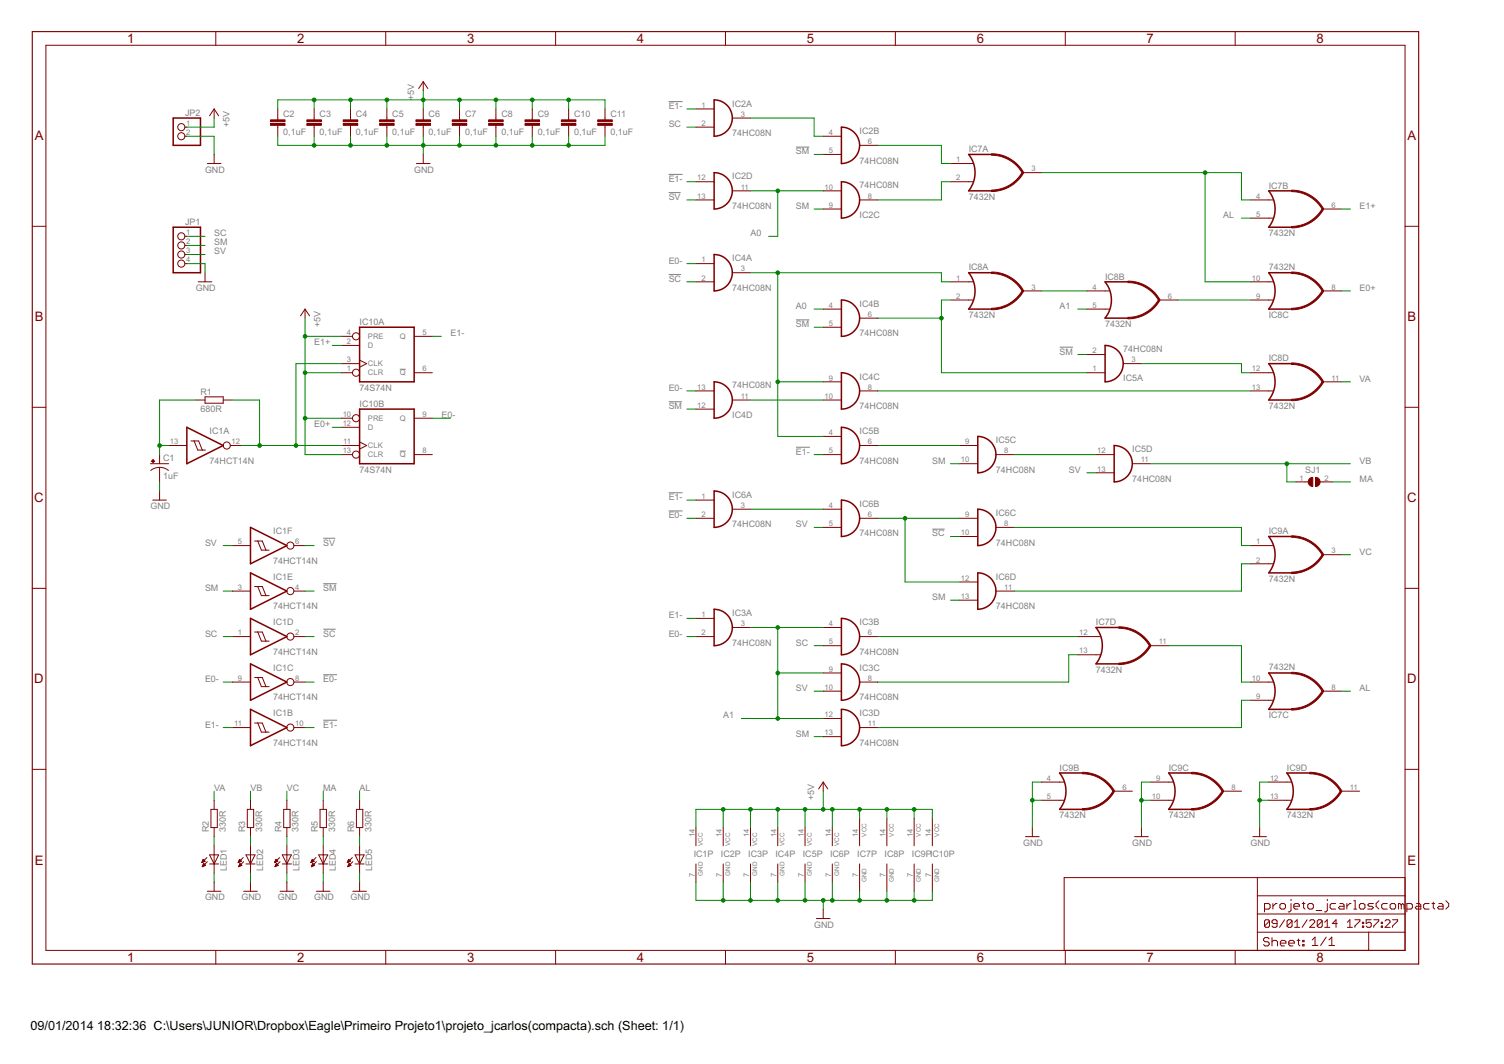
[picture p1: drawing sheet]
<svg xmlns="http://www.w3.org/2000/svg" width="420mm" height="297mm" viewBox="0 0 420 297" stroke-linecap="round" stroke-linejoin="round" font-family="sans-serif">
<g fill="none" stroke="#808080" stroke-width=".28">
<path d="M186.8 28.4h3.9M186.8 48.7h3.9M186.8 53.8h3.3M222.4 41.1h3.7M186.8 76.6h3.5M222.4 89.3h3.7M296 96.9h3.8M111.7 103.1h1.6M186.8 112.2h3.7M111.7 125.9h1.6M186.8 137.6h3.9M222.4 124.9h3.9"/>
<path d="M90.3 150.3h3.3M186.8 142.6h3.9M260.5 147.7h3.4M90.3 175.7h3.5M90.3 163h3.7M90.3 188.4h3.9M90.3 201.1h3.9"/>
</g>
<g fill="none" stroke="#800000" stroke-width=".42">
<path d="M48.4 33h7.6v7.6h-7.6zM199.5 27.9a5.1 5.1 0 0 1 5.1 5.1 5.1 5.1 0 0 1-5.1 5zM235.1 35.5a5.1 5.1 0 0 1 5 5.1 5.1 5.1 0 0 1-5 5.1zM199.5 48.2a5.1 5.1 0 0 1 5.1 5.1 5.1 5.1 0 0 1-5.1 5.1zM235.1 50.7a5.1 5.1 0 0 1 5 5.1 5.1 5.1 0 0 1-5 5.1zM277 43.1h-6.4a8.1 8.1 0 0 1 0 10.2h6.4M360.8 53.3h-6.4a8.1 8.1 0 0 1 0 10.1h6.4M48.4 63.4h7.6v12.7h-7.6zM199.5 71.1a5.1 5.1 0 0 1 5.1 5 5.1 5.1 0 0 1-5.1 5.1zM277 76.1h-6.4a8.1 8.1 0 0 1 0 10.2h6.4M315.1 78.7h-6.4a8.1 8.1 0 0 1 0 10.1h6.4M360.8 76.1h-6.4a8.1 8.1 0 0 1 0 10.2h6.4"/>
<path d="M100.5 91.4h15.2v15.2h-15.2zM235.1 83.8a5.1 5.1 0 0 1 5 5 5.1 5.1 0 0 1-5 5.1zM308.7 96.4a5.1 5.1 0 0 1 5.1 5.1 5.1 5.1 0 0 1-5.1 5.1zM52.2 119.3l10.2 5.1-10.2 5.1zM100.5 114.2h15.2v15.3h-15.2zM199.5 106.6a5.1 5.1 0 0 1 5.1 5.1 5.1 5.1 0 0 1-5.1 5.1zM235.1 104.1a5.1 5.1 0 0 1 5 5 5.1 5.1 0 0 1-5 5.1zM235.1 119.3a5.1 5.1 0 0 1 5 5.1 5.1 5.1 0 0 1-5 5.1zM360.8 101.5h-6.4a8.1 8.1 0 0 1 0 10.2h6.4M199.5 137.1a5.1 5.1 0 0 1 5.1 5.1 5.1 5.1 0 0 1-5.1 5zM235.1 139.6a5.1 5.1 0 0 1 5 5.1 5.1 5.1 0 0 1-5 5.1zM273.2 121.8a5.1 5.1 0 0 1 5 5.1 5.1 5.1 0 0 1-5 5.1z"/>
<path d="M311.3 124.4a5.1 5.1 0 0 1 5 5.1 5.1 5.1 0 0 1-5 5zM70 147.2l10.1 5.1-10.1 5.1zM70 159.9l10.1 5.1-10.1 5.1zM273.2 142.2a5.1 5.1 0 0 1 5 5 5.1 5.1 0 0 1-5 5.1zM273.2 159.9a5.1 5.1 0 0 1 5 5.1 5.1 5.1 0 0 1-5 5.1zM360.8 149.8h-6.4a8.1 8.1 0 0 1 0 10.1h6.4M70 172.6l10.1 5.1-10.1 5.1zM199.5 170.1a5.1 5.1 0 0 1 5.1 5.1 5.1 5.1 0 0 1-5.1 5.1zM235.1 172.6a5.1 5.1 0 0 1 5 5.1 5.1 5.1 0 0 1-5 5.1zM312.5 175.2h-6.3a8.1 8.1 0 0 1 0 10.1h6.3M70 185.3l10.1 5.1-10.1 5.1zM70 198l10.1 5.1-10.1 5.1z"/>
<path d="M235.1 185.3a5.1 5.1 0 0 1 5 5.1 5.1 5.1 0 0 1-5 5.1zM235.1 198a5.1 5.1 0 0 1 5 5.1 5.1 5.1 0 0 1-5 5.1zM360.8 187.9h-6.4a8.1 8.1 0 0 1 0 10.1h6.4M302.4 215.8h-6.4a8.1 8.1 0 0 1 0 10.2h6.4M332.8 215.8h-6.3a8.1 8.1 0 0 1 0 10.2h6.3M365.8 215.8h-6.3a8.1 8.1 0 0 1 0 10.2h6.3"/>
</g>
<g fill="none" stroke="#800000" stroke-width=".28">
<path d="M12.8 12.6h379.7v252.7h-379.7zM60.3 8.8v3.8M107.8 8.8v3.8M155.2 8.8v3.8M202.7 8.8v3.8M250.1 8.8v3.8M297.6 8.8v3.8M345.1 8.8v3.8M51.6 35.5h.6M51.6 38h.6M59.8 30.4l-1.3 1.9M59.8 30.4l1.3 1.9"/>
<path d="M59.8 30.4v2.6M77.6 30.4v3.1M77.6 35v3M87.8 30.4v3.1M87.8 35v3M97.9 30.4v3.1M97.9 35v3M108.1 30.4v3.1M108.1 35v3M118.2 22.8v2.5M118.2 30.4v3.1M118.2 35v3"/>
<path d="M118.2 22.8l1.3 1.9M118.2 22.8l-1.2 1.9M128.4 30.4v3.1M128.4 35v3M138.5 30.4v3.1M138.5 35v3M148.7 30.4v3.1M148.7 35v3M158.9 30.4v3.1M158.9 35v3M169 30.4v3.1M169 35v3"/>
<path d="M194.4 30.4h5.1M194.4 35.5h5.1M204.6 33h5.1M230 38h5.1M57.9 45.7h3.8M59.8 43.1v2.6M116.3 45.7h3.8M118.2 43.1v2.6M194.4 55.8h5.1M194.4 50.7h5.1M204.6 53.3h5.1M230 43.1h5.1"/>
<path d="M230 58.4h5.1M230 53.3h5.1M240.1 40.6h5.1M240.1 55.8h5.1M265.5 50.7h6.4M265.5 45.7h6.4M285.9 48.2h5M349.4 55.8h6.3M369.7 58.4h5M9 63.2h3.8M51.6 73.6h.6M51.6 66h.6"/>
<path d="M51.6 68.5h.6M51.6 71.1h.6M55.4 78.7h3.8M57.3 76.1v2.6M194.4 73.6h5.1M194.4 78.7h5.1M204.6 76.1h5.1M265.5 78.7h6.4M349.4 78.7h6.3M349.4 60.9h6.3M392.5 63.2h3.8M85.2 86.3l-1.3 1.9"/>
<path d="M85.2 86.3l1.3 1.9M85.2 86.3v2.5M95.4 96.4h5.1M95.4 93.9h3.1M115.7 93.9h5.1M230 86.3h5.1M230 91.4h5.1M240.1 88.8h5.1M265.5 83.8h6.4M285.9 81.2h5M303.6 86.3h6.4M303.6 99h5.1"/>
<path d="M303.6 81.2h6.4M324 83.8h5M349.4 83.8h6.3M369.7 81.2h5M9 113.7h3.8M54.7 111.7h2.6M57.3 110.8h5.1v1.8h-5.1zM62.4 111.7h2.5M95.4 104.1h3.1M95.4 101.5h5.1M95.4 119.3h5.1M95.4 116.8h3.1"/>
<path d="M100.5 100.5l1.9 1-1.9 1M115.7 104.1h5.1M115.7 116.8h5.1M194.4 109.1h5.1M194.4 114.2h5.1M204.6 111.7h5.1M230 106.6h5.1M230 111.7h5.1M240.1 109.1h5.1M303.6 104.1h5.1M313.8 101.5h5.1M349.4 109.1h6.3"/>
<path d="M349.4 104.1h6.3M369.7 106.6h5M392.5 113.7h3.8M42 129.5h5.1M42.7 139.6h3.8M44.6 130.5l1.5 .3 1 .5M44.6 130.5l-1.1 .1-1.4 .7M44.6 126.9v2.6M44.6 130.5v4M44.6 137.1v2.5M47.1 124.4h5.1M53.3 123.1h2.2l1 2.5"/>
<path d="M54.2 123.1l1 2.5h2.2M64.3 124.4h3.1M95.4 124.4h5.1M95.4 126.9h3.1M100.5 123.4l1.9 1-1.9 1M115.7 126.9h5.1M194.4 139.6h5.1M230 121.8h5.1M230 126.9h5.1M240.1 124.4h5.1M268.1 124.4h5.1M268.1 129.5h5.1"/>
<path d="M278.2 126.9h5.1M306.2 126.9h5.1M306.2 132h5.1M316.3 129.5h5.1M362 134.5h3.5M368.8 134.5h3.4M64.9 152.3h5.1M71.1 151h2.2l1 2.6M72 151l1 2.6h2.2M82.1 152.3h3.1M194.4 144.7h5.1M204.6 142.2h5.1"/>
<path d="M230 142.2h5.1M230 147.2h5.1M240.1 144.7h5.1M268.1 144.7h5.1M268.1 149.8h5.1M278.2 147.2h5.1M349.4 152.3h6.3M349.4 157.4h6.3M369.7 154.9h5M9 164.3h3.8M64.9 177.7h5.1M64.9 165h5.1"/>
<path d="M71.1 176.4h2.2l1 2.6M71.1 163.7h2.2l1 2.6M72 176.4l1 2.6h2.2M72 163.7l1 2.6h2.2M82.1 177.7h3.1M82.1 165h3.1M194.4 177.7h5.1M194.4 172.6h5.1M204.6 175.2h5.1M230 175.2h5.1M240.1 177.7h5.1M268.1 162.5h5.1"/>
<path d="M268.1 167.6h5.1M278.2 165h5.1M301.1 177.7h6.3M392.5 164.3h3.8M64.9 190.4h5.1M71.1 189.1h2.2l1 2.6M72 189.1l1 2.6h2.2M82.1 190.4h3.1M230 180.3h5.1M230 187.9h5.1M230 193h5.1M240.1 190.4h5.1"/>
<path d="M301.1 182.8h6.3M321.4 180.3h5.1M349.4 190.4h6.3M349.4 195.5h6.3M369.7 193h5M9 214.8h3.8M64.9 203.1h5.1M71.1 201.8h2.2l1 2.6M72 201.8l1 2.6h2.2M82.1 203.1h3.1M230 200.6h5.1M230 205.7h5.1"/>
<path d="M230 218.3l1.2 1.9M230 218.3l-1.3 1.9M230 218.3v2.6M240.1 203.1h5.1M290.9 218.3h6.4M321.4 218.3h6.4M354.4 218.3h6.4M392.5 214.8h3.8M56.8 239.9l.5 .5-.9 .4zM56.8 239.9h.1M57.8 239.4l-1.4 1.4M58.5 238.7h2.6l-1.3 2.5z"/>
<path d="M58.9 226h1.8v5h-1.8zM59.8 223.4v2.6M59.8 231v2.6M59.8 236.1v7.6M66.9 239.9h.1M66.9 239.9l.5 .5-.9 .4zM67.9 239.4l-1.4 1.4M68.7 238.7h2.5l-1.2 2.5zM69.1 226h1.8v5h-1.8zM70 223.4v2.6M70 231v2.6M70 236.1v7.6"/>
<path d="M77.1 239.9h.1M77.1 239.9l.5 .5-.9 .4zM78.1 239.4l-1.4 1.4M78.9 238.7h2.5l-1.3 2.5zM79.2 226h1.8v5h-1.8zM80.1 223.4v2.6M80.1 231v2.6M80.1 236.1v7.6M87.2 239.9h.1M87.2 239.9l.6 .5-.9 .4zM88.3 239.4l-1.4 1.4M89 238.7h2.6l-1.3 2.5z"/>
<path d="M89.4 226h1.8v5h-1.8zM90.3 223.4v2.6M90.3 231v2.6M90.3 236.1v7.6M97.4 239.9h.1M97.4 239.9l.5 .5-.9 .4zM98.4 239.4l-1.4 1.4M99.2 238.7h2.5l-1.2 2.5zM99.6 226h1.7v5h-1.7zM100.5 223.4v2.6M100.5 231v2.6M100.5 236.1v7.6"/>
<path d="M194.4 231v5.1M202 231v5.1M209.7 231v5.1M217.3 231v5.1M224.9 231v5.1M232.5 231v5.1M240.1 228.5v7.6M247.8 228.5v7.6M255.4 228.5v7.6M260.5 228.5v7.6M286.5 233.6h3.8M288.4 231v2.6"/>
<path d="M290.9 223.4h6.4M311.3 220.9h5M317 233.6h3.8M318.9 231v2.6M321.4 223.4h6.4M341.7 220.9h5.1M350 233.6h3.8M351.9 231v2.6M354.4 223.4h6.4M374.7 220.9h5.1M56.4 240.8h.1M56.5 240.7h.2"/>
<path d="M56.5 240.5h.5M56.6 240.4h.7M56.6 241.9h.1M56.6 240.3h.5M56.6 241.7h.4M56.7 240.2h.3M56.7 241.6h.6M56.7 240.1h.2M56.7 241.5h.6M56.7 241.4h.5M56.8 241.3h.3M56.9 241.2h.1"/>
<path d="M56.9 241.1l.5 .5-.9 .4zM57.9 240.6l-1.4 1.4M57.9 248.8h3.8M58.5 241.2h2.6M59.8 246.3v2.5M66.6 240.8h.1M66.6 240.7h.3M66.7 240.5h.5M66.7 240.4h.7M66.7 241.9h.2M66.8 240.3h.5M66.8 241.7h.4"/>
<path d="M66.8 240.2h.4M66.8 241.6h.7M66.9 240.1h.2M66.9 241.5h.6M66.9 241.4h.5M67 241.3h.2M67 241.2h.1M67.1 241.1l.5 .5-.9 .4zM68.1 240.6l-1.4 1.4M68.1 248.8h3.8M68.7 241.2h2.5M70 246.3v2.5"/>
<path d="M76.7 240.8h.1M76.8 240.7h.3M76.8 240.5h.5M76.9 240.4h.7M76.9 241.9h.1M76.9 240.3h.5M76.9 241.7h.4M77 240.2h.3M77 241.6h.6M77 240.1h.2M77 241.5h.6M77.1 241.4h.4"/>
<path d="M77.1 241.3h.3M77.2 241.2h.1M77.2 241.1l.5 .5-.9 .4zM78.2 240.6l-1.4 1.4M78.2 248.8h3.8M78.9 241.2h2.5M80.1 246.3v2.5M86.9 240.8h.1M86.9 240.7h.3M87 240.5h.5M87 240.4h.7M87 241.9h.2"/>
<path d="M87.1 240.3h.5M87.1 241.7h.4M87.1 241.6h.7M87.1 240.2h.4M87.2 240.1h.2M87.2 241.5h.6M87.2 241.4h.5M87.3 241.3h.3M87.3 241.2h.1M87.4 241.1l.5 .5-.9 .4zM88.4 240.6l-1.4 1.4M88.4 248.8h3.8"/>
<path d="M89 241.2h2.6M90.3 246.3v2.5M97 240.8h.1M97.1 240.7h.3M97.1 240.5h.6M97.2 240.4h.7M97.2 241.9h.2M97.2 240.3h.6M97.2 241.7h.4M97.3 241.6h.6M97.3 240.2h.3M97.3 240.1h.2"/>
<path d="M97.3 241.5h.7M97.4 241.4h.4M97.5 241.3h.2M97.5 241.2h.1M97.5 241.1l.5 .5-.8 .4zM98.6 240.6l-1.4 1.4M98.6 248.8h3.8M99.2 241.2h2.5M100.5 246.3v2.5M194.4 241.2v5.1M202 241.2v5.1M209.7 241.2v5.1"/>
<path d="M217.3 241.2v5.1M224.9 241.2v5.1M228.1 256.4h3.8M230 253.9v2.5M232.5 241.2v5.1M240.1 241.2v7.6M247.8 241.2v7.6M255.4 241.2v7.6M260.5 241.2v7.6M351.3 245v20.3M351.3 255.2h41.2M351.3 250.1h41.2"/>
<path d="M353.3 253.8h1.1l.4-.4v-.8l-.4-.4h-1.1v2.4M354.6 257.1l-.3-.3h-.7l-.3 .3v1.4M354.6 257.1v1.4l-.3 .4h-.7l-.3-.4M354.6 257.1l-1.3 1.4M355.6 252.2v1.6M356.8 252.2h-.4l-.8 .8M356.8 257.8h-1.1l-.4-.3v-.4l.4-.3h.7l.4 .3v1.4l-.4 .4h-.7l-.4-.4M357.9 252.2h.8l.4 .4v.8l-.4 .4h-.8l-.4-.4v-.8zM358.9 256.8l-1.4 2.1M360.7 252.2v2l-.4 .4h-.4M360.7 251.1v.4M361 257.1l-.4-.3h-.7l-.3 .3v1.4"/>
<path d="M361 257.1v1.4l-.4 .4h-.7l-.3-.4M361 257.1l-1.4 1.4M361.4 253h1.6v-.4l-.4-.4h-.8l-.4 .4v.8l.4 .4h.8M361.7 258.9h1.4M361.7 257.5l.7-.7v2.1M363.8 252.2h.8M364.2 251.8v1.6l.4 .4M365.2 256.8l-1.4 2.1M365.3 252.6l.4-.4h.8l.4 .4v.8l-.4 .4h-.8l-.4-.4zM365.9 257.1l.3-.3h.7l.4 .3v.4l-1.4 1.4h1.4M367.7 254.2h1.5M369.4 257.1l-.4-.3h-.7l-.3 .3v1.4"/>
<path d="M369.4 257.1v1.4l-.4 .4h-.7l-.3-.4M369.4 257.1l-1.4 1.4M370.1 257.5l.7-.7v2.1M370.1 258.9h1.4M370.8 252.2v2l-.4 .4h-.4M370.8 251.1v.4M373.1 252.2h-1.1l-.4 .4v.8l.4 .4h1.1M373.6 257.8h-1.4l1-1v2.1M374.3 252.2h.8l.4 .4v1.2h-1.2l-.4-.4 .4-.4h1.2M376.3 252.2v1.6M376.4 258.9h1.4M376.4 257.5l.7-.7v2.1"/>
<path d="M377.4 252.2h-.4l-.7 .8M378.2 253.8h.8M378.2 251.5h.4v2.3M378.5 256.8h1.4v.3l-1.4 1.4v.4M379.8 252.6l.4-.4h.7l.4 .4v.8l-.4 .4h-.7l-.4-.4zM380.6 258.5h.4v.4h-.4zM380.6 257.5h.4v.3h-.4zM383.1 256.8h-1.4v1l.7-.3h.3l.4 .3v.7l-.4 .4h-.7l-.3-.4M383.7 252.2h-1.2l-.4 .4 .4 .4h.8l.4 .4-.4 .4h-1.2M383.8 256.8h1.4v.3l-1.4 1.4v.4M385.2 251.5l-.8 .7v.8l.8 .8M385.9 258.5h.3v.4h-.3z"/>
<path d="M385.9 257.5h.3v.3h-.3zM386.9 257.1l.4-.3h.7l.3 .3v.4l-1.4 1.4h1.4M387.6 252.2h-1.2l-.4 .4v.8l.4 .4h1.2M388.7 252.2h.8l.4 .4v.8l-.4 .4h-.8l-.4-.4v-.8zM389 256.8h1.4v.3l-1.4 1.4v.4M391.5 252.6l-.4-.4h-.4v1.6M391.5 252.6v1.2M391.5 252.6l.3-.4 .4 .4v1.2M392.5 245h-95.2v20.3M393 253.8h1.2l.4-.4v-.8l-.4-.4h-1.2v2.4M395.7 252.2h.8l.4 .4v1.2h-1.2l-.3-.4 .3-.4h1.2M399.2 252.2h-1.1l-.4 .4v.8l.4 .4h1.1"/>
<path d="M400 252.2h.8M400.4 251.8v1.6l.4 .4M402 252.2h.8l.3 .4v1.2h-1.1l-.4-.4 .4-.4h1.1M403.9 251.5l.8 .7v.8l-.8 .8M60.3 265.3v3.8M107.8 265.3v3.8M155.2 265.3v3.8M202.7 265.3v3.8M250.1 265.3v3.8M297.6 265.3v3.8M345.1 265.3v3.8M351.3 260.2h41.2"/>
<path d="M354.6 262.1l-.4-.4h-.8l-.4 .4v.4l.4 .4h.8l.4 .4v.4l-.4 .4h-.8l-.4-.4M355.3 261.7v2.4M355.3 262.9l.4-.4h.8l.4 .4v1.2M357.7 263.3h1.5v-.4l-.3-.4h-.8l-.4 .4v.8l.4 .4h.8M360 263.3h1.6v-.4l-.4-.4h-.8l-.4 .4v.8l.4 .4h.8M362.4 262.5h.7M362.8 262.1v1.6l.3 .4M363.9 262.5h.4v.4h-.4zM363.9 263.7h.4v.4h-.4zM366.6 262.4l.8-.8v2.3M366.6 263.9h1.6M370.5 261.6l-1.6 2.3"/>
<path d="M371.3 263.9h1.5M371.3 262.4l.7-.8v2.3M382.4 260.2v5.1"/>
<circle cx="50.7" cy="35.5" r=".99"/>
<circle cx="50.7" cy="38" r=".99"/>
<circle cx="50.7" cy="66" r=".99"/>
<circle cx="50.7" cy="68.5" r=".99"/>
<circle cx="50.7" cy="71.1" r=".99"/>
<circle cx="50.7" cy="73.6" r=".99"/>
<circle cx="99.5" cy="93.9" r=".99"/>
<circle cx="99.5" cy="116.8" r=".99"/>
<circle cx="99.5" cy="104.1" r=".99"/>
<circle cx="63.4" cy="124.4" r=".99"/>
<circle cx="99.5" cy="126.9" r=".99"/>
<circle cx="81.1" cy="152.3" r=".99"/>
<circle cx="81.1" cy="165" r=".99"/>
<circle cx="81.1" cy="177.7" r=".99"/>
<circle cx="81.1" cy="190.4" r=".99"/>
<circle cx="81.1" cy="203.1" r=".99"/>
</g>
<g fill="#800000" stroke="#800000" stroke-width=".28">
<path d="M277 53.1a10 10 0 0 0 8.6-5.1l.4 .2a10.3 10.3 0 0 1-9 5.3z" fill-rule="evenodd"/>
<path d="M277 42.9a10.3 10.3 0 0 1 9 5.2l-.4 .2a10 10 0 0 0-8.6-5z" fill-rule="evenodd"/>
<path d="M360.8 63.2a10 10 0 0 0 8.6-5l.4 .2a10.2 10.2 0 0 1-9 5.2z" fill-rule="evenodd"/>
<path d="M360.8 53.1a10.2 10.2 0 0 1 9 5.2l-.4 .2a10 10 0 0 0-8.6-5z" fill-rule="evenodd"/>
<path d="M360.8 187.7a10.2 10.2 0 0 1 9 5.2l-.4 .2a10 10 0 0 0-8.6-5z" fill-rule="evenodd"/>
<path d="M360.8 197.8a9.9 9.9 0 0 0 8.6-5l.4 .2a10.4 10.4 0 0 1-9 5.2z" fill-rule="evenodd"/>
<path d="M312.5 185.1a10 10 0 0 0 8.7-5l.3 .2a10.4 10.4 0 0 1-9 5.2z" fill-rule="evenodd"/>
<path d="M312.5 175a10.2 10.2 0 0 1 9 5.2l-.3 .2a10 10 0 0 0-8.7-5z" fill-rule="evenodd"/>
<path d="M277 86.1a9.9 9.9 0 0 0 8.6-5.1l.4 .3a10.4 10.4 0 0 1-9 5.2z" fill-rule="evenodd"/>
<path d="M277 75.9a10.3 10.3 0 0 1 9 5.3l-.4 .2a10 10 0 0 0-8.6-5.1z" fill-rule="evenodd"/>
<path d="M315.1 88.6a10 10 0 0 0 8.6-5l.3 .2a10.4 10.4 0 0 1-8.9 5.2z" fill-rule="evenodd"/>
<path d="M315.1 78.5a10.2 10.2 0 0 1 8.9 5.2l-.3 .2a10 10 0 0 0-8.6-5z" fill-rule="evenodd"/>
<path d="M360.8 75.9a10.2 10.2 0 0 1 9 5.3l-.4 .2a10 10 0 0 0-8.6-5.1z" fill-rule="evenodd"/>
<path d="M360.8 86.1a9.9 9.9 0 0 0 8.6-5.1l.4 .3a10.4 10.4 0 0 1-9 5.2z" fill-rule="evenodd"/>
<path d="M360.8 111.5a10 10 0 0 0 8.6-5.1l.4 .3a10.3 10.3 0 0 1-9 5.2z" fill-rule="evenodd"/>
<path d="M360.8 101.3a10.3 10.3 0 0 1 9 5.3l-.4 .1a9.9 9.9 0 0 0-8.6-5z" fill-rule="evenodd"/>
<path d="M360.8 159.7a10 10 0 0 0 8.6-5l.4 .2a10.2 10.2 0 0 1-9 5.2z" fill-rule="evenodd"/>
<path d="M360.8 149.6a10.3 10.3 0 0 1 9 5.2l-.4 .2a10 10 0 0 0-8.6-5z" fill-rule="evenodd"/>
<path d="M367.5 133.3a1.27 1.27 0 0 1 1.3 1.2 1.27 1.27 0 0 1-1.3 1.3z" fill-rule="evenodd"/>
<path d="M365.8 133.7l.9-.4v2.5a1.27 1.27 0 0 1-1.1-.7 1.27 1.27 0 0 1 .2-1.4z" fill-rule="evenodd"/>
<path d="M302.4 225.7a10 10 0 0 0 8.6-5l.3 .2a10.3 10.3 0 0 1-8.9 5.2z" fill-rule="evenodd"/>
<path d="M302.4 215.6a10.3 10.3 0 0 1 8.9 5.2l-.3 .2a9.9 9.9 0 0 0-8.6-5z" fill-rule="evenodd"/>
<path d="M332.9 225.7a10 10 0 0 0 8.6-5l.3 .2a10.3 10.3 0 0 1-8.9 5.2z" fill-rule="evenodd"/>
<path d="M332.9 215.6a10.3 10.3 0 0 1 8.9 5.2l-.3 .2a9.9 9.9 0 0 0-8.6-5z" fill-rule="evenodd"/>
<path d="M365.9 225.7a9.9 9.9 0 0 0 8.6-5l.3 .2a10.3 10.3 0 0 1-8.9 5.2z" fill-rule="evenodd"/>
<path d="M365.9 215.6a10.3 10.3 0 0 1 8.9 5.2l-.3 .2a9.9 9.9 0 0 0-8.6-5z" fill-rule="evenodd"/>
</g>
<g fill="#800000" stroke="#800000" stroke-width=".28">
<path d="M42.3 128.7l.9 .1z"/>
<path d="M42.7 128.3l.1 .9z"/>
<path d="M75.6 34.5h4v.5h-4z"/>
<path d="M75.6 33.5h4v.5h-4z"/>
<path d="M85.7 34.5h4.1v.5h-4.1z"/>
<path d="M85.7 33.5h4.1v.5h-4.1z"/>
<path d="M95.9 34.5h4v.5h-4z"/>
<path d="M95.9 33.5h4v.5h-4z"/>
<path d="M106 34.5h4.1v.5h-4.1z"/>
<path d="M106 33.5h4.1v.5h-4.1z"/>
<path d="M116.2 34.5h4.1v.5h-4.1z"/>
<path d="M116.2 33.5h4.1v.5h-4.1z"/>
<path d="M126.3 34.5h4.1v.5h-4.1z"/>
<path d="M126.3 33.5h4.1v.5h-4.1z"/>
<path d="M136.5 34.5h4.1v.5h-4.1z"/>
<path d="M136.5 33.5h4.1v.5h-4.1z"/>
<path d="M146.7 34.5h4v.5h-4z"/>
<path d="M146.7 33.5h4v.5h-4z"/>
<path d="M156.8 34.5h4.1v.5h-4.1z"/>
<path d="M156.8 33.5h4.1v.5h-4.1z"/>
<path d="M167 34.5h4v.5h-4z"/>
<path d="M167 33.5h4v.5h-4z"/>
</g>
<path d="M9 8.8h387.3v260.3h-387.3z" fill="none" stroke="#800000" stroke-width=".32"/>
<g fill="none" stroke="#008000" stroke-width=".28">
<path d="M52.2 38h7.6v5.1M59.8 33v2.5h-7.6M77.6 30.4v-2.5h91.4v2.5M77.6 38v2.6h91.4v-2.6M87.8 27.9v2.5M87.8 38v2.6M97.9 27.9v2.5M97.9 38v2.6M108.1 27.9v2.5M108.1 38v2.6M118.2 25.3v5.1M118.2 38v5.1"/>
<path d="M128.4 27.9v2.5M128.4 38v2.6M138.5 27.9v2.5M138.5 38v2.6M148.7 27.9v2.5M148.7 38v2.6M158.9 27.9v2.5M158.9 38v2.6M191.9 35.5h2.5M191.9 30.4h2.5M209.7 33h17.7v5h2.6M191.9 50.7h2.5"/>
<path d="M191.9 55.8h2.5M209.7 53.3h20.3M217.3 53.3v12.7h-2.6M227.4 58.4h2.6M227.4 43.1h2.6M245.2 40.6h17.8v5.1h2.5M265.5 50.7h-2.5v5.1h-17.8M290.9 48.2h55.9v7.6h2.6M336.7 48.2v30.5h12.7M374.7 58.4h2.6M52.2 73.6h5.1v2.5M52.2 71.1h5.1"/>
<path d="M52.2 68.5h5.1M52.2 66h5.1M191.9 73.6h2.5M191.9 78.7h2.5M209.7 76.1h53.3v2.6h2.5M217.3 76.1v45.7h12.7M346.8 60.9h2.6M85.2 93.9h10.2M85.2 88.8v38.1h10.2M92.8 96.4h2.6M120.8 93.9h2.5M227.4 91.4h2.6"/>
<path d="M227.4 86.3h2.6M245.2 88.8h17.8M265.5 83.8h-2.5v20.3h40.6M290.9 81.2h12.7M301.1 99h2.5M301.1 86.3h2.5M329 83.8h20.4M374.7 81.2h2.6M54.7 111.7h-10.1v15.2M64.9 111.7h7.6v12.7M85.2 104.1h10.2M85.2 116.8h10.2"/>
<path d="M92.8 119.3h2.6M95.4 101.5h-12.7v22.9M120.8 116.8h5M191.9 109.1h2.5M191.9 114.2h2.5M209.7 111.7h20.3M217.3 106.6h12.7M245.2 109.1h104.2M318.9 101.5h27.9v2.6h2.6M374.7 106.6h2.6M44.6 124.4h2.5M44.6 134.5v2.6"/>
<path d="M67.4 124.4h28M191.9 139.6h2.5M227.4 126.9h2.6M245.2 124.4h22.9M265.5 129.5h2.6M283.3 126.9h22.9M303.6 132h2.6M321.4 129.5h55.9M359.5 129.5v5h2.5M372.2 134.5h5.1M62.4 152.3h2.5M85.2 152.3h2.6"/>
<path d="M191.9 144.7h2.5M209.7 142.2h20.3M227.4 147.2h2.6M245.2 144.7h22.9M252.8 144.7v17.8h15.3M265.5 149.8h2.6M283.3 147.2h63.5v5.1h2.6M349.4 157.4h-2.6v7.6h-63.5M374.7 154.9h2.6M62.4 177.7h2.5M62.4 165h2.5M85.2 177.7h2.6"/>
<path d="M85.2 165h2.6M191.9 172.6h2.5M191.9 177.7h2.5M209.7 175.2h20.3M217.3 175.2v25.4M245.2 177.7h55.9M265.5 167.6h2.6M62.4 190.4h2.5M85.2 190.4h2.6M217.3 187.9h12.7M227.4 193h2.6M227.4 180.3h2.6"/>
<path d="M301.1 182.8h-2.5v7.6h-53.4M326.5 180.3h20.3v10.1h2.6M349.4 195.5h-2.6v7.6h-101.6M374.7 193h2.6M62.4 203.1h2.5M85.2 203.1h2.6M207.1 200.6h22.9M227.4 205.7h2.6M290.9 218.3h-2.5v12.7M321.4 218.3h-2.5v12.7M354.4 218.3h-2.5v12.7M59.8 220.9v2.5"/>
<path d="M59.8 233.6v2.5M70 220.9v2.5M70 233.6v2.5M80.1 220.9v2.5M80.1 233.6v2.5M90.3 220.9v2.5M90.3 233.6v2.5M100.5 220.9v2.5M100.5 233.6v2.5M202 226v5M209.7 226v5M217.3 226v5"/>
<path d="M224.9 226v5M230 220.9v5.1M232.5 226v5M240.1 226v2.5M247.8 226v2.5M255.4 226v2.5M260.5 228.5v-2.5h-66.1v5M288.4 223.4h2.5M318.9 223.4h2.5M351.9 223.4h2.5M59.8 243.7v2.6M70 243.7v2.6"/>
<path d="M80.1 243.7v2.6M90.3 243.7v2.6M100.5 243.7v2.6M194.4 246.3v5.1h66.1v-2.6M202 246.3v5.1M209.7 246.3v5.1M217.3 246.3v5.1M224.9 246.3v5.1M230 251.4v2.5M232.5 246.3v5.1M240.1 248.8v2.6M247.8 248.8v2.6"/>
<path d="M255.4 248.8v2.6"/>
</g>
<g fill="#008000" stroke="#008000" stroke-width=".28">
<circle cx="118.2" cy="27.9" r=".51"/>
<circle cx="87.8" cy="27.9" r=".51"/>
<circle cx="97.9" cy="27.9" r=".51"/>
<circle cx="108.1" cy="27.9" r=".51"/>
<circle cx="128.4" cy="27.9" r=".51"/>
<circle cx="148.7" cy="27.9" r=".51"/>
<circle cx="138.5" cy="27.9" r=".51"/>
<circle cx="158.9" cy="27.9" r=".51"/>
<circle cx="230" cy="226" r=".51"/>
<circle cx="202" cy="226" r=".51"/>
<circle cx="209.7" cy="226" r=".51"/>
<circle cx="217.3" cy="226" r=".51"/>
<circle cx="224.9" cy="226" r=".51"/>
<circle cx="232.5" cy="226" r=".51"/>
<circle cx="240.1" cy="226" r=".51"/>
<circle cx="247.8" cy="226" r=".51"/>
<circle cx="255.4" cy="226" r=".51"/>
<circle cx="85.2" cy="93.9" r=".51"/>
<circle cx="85.2" cy="104.1" r=".51"/>
<circle cx="85.2" cy="116.8" r=".51"/>
<circle cx="44.6" cy="124.4" r=".51"/>
<circle cx="82.7" cy="124.4" r=".51"/>
<circle cx="72.5" cy="124.4" r=".51"/>
<circle cx="87.8" cy="40.6" r=".51"/>
<circle cx="97.9" cy="40.6" r=".51"/>
<circle cx="108.1" cy="40.6" r=".51"/>
<circle cx="118.2" cy="40.6" r=".51"/>
<circle cx="128.4" cy="40.6" r=".51"/>
<circle cx="138.5" cy="40.6" r=".51"/>
<circle cx="148.7" cy="40.6" r=".51"/>
<circle cx="158.9" cy="40.6" r=".51"/>
<circle cx="230" cy="251.4" r=".51"/>
<circle cx="202" cy="251.4" r=".51"/>
<circle cx="209.7" cy="251.4" r=".51"/>
<circle cx="217.3" cy="251.4" r=".51"/>
<circle cx="224.9" cy="251.4" r=".51"/>
<circle cx="232.5" cy="251.4" r=".51"/>
<circle cx="240.1" cy="251.4" r=".51"/>
<circle cx="247.8" cy="251.4" r=".51"/>
<circle cx="255.4" cy="251.4" r=".51"/>
<circle cx="288.4" cy="223.4" r=".51"/>
<circle cx="318.9" cy="223.4" r=".51"/>
<circle cx="351.9" cy="223.4" r=".51"/>
<circle cx="217.3" cy="175.2" r=".51"/>
<circle cx="217.3" cy="187.9" r=".51"/>
<circle cx="217.3" cy="200.6" r=".51"/>
<circle cx="217.3" cy="76.1" r=".51"/>
<circle cx="217.3" cy="106.6" r=".51"/>
<circle cx="263" cy="88.8" r=".51"/>
<circle cx="359.5" cy="129.5" r=".51"/>
<circle cx="336.7" cy="48.2" r=".51"/>
<circle cx="217.3" cy="53.3" r=".51"/>
<circle cx="252.8" cy="144.7" r=".51"/>
</g>
<g font-size="4.1" fill="#800000">
<text x="35.5" y="12">1</text>
<text x="83" y="12">2</text>
<text x="130.5" y="12">3</text>
<text x="177.9" y="12">4</text>
<text x="225.4" y="12">5</text>
<text x="272.9" y="12">6</text>
<text x="320.3" y="12">7</text>
<text x="367.8" y="12">8</text>
<text x="9.7" y="39.2">A</text>
<text x="393.2" y="39.2">A</text>
<text x="9.7" y="89.7">B</text>
<text x="393.2" y="89.7">B</text>
<text x="9.6" y="140.3">C</text>
<text x="393.1" y="140.3">C</text>
<text x="9.6" y="190.8">D</text>
<text x="393.1" y="190.8">D</text>
<text x="9.7" y="241.3">E</text>
<text x="393.2" y="241.3">E</text>
<text x="35.5" y="268.5">1</text>
<text x="83" y="268.5">2</text>
<text x="130.5" y="268.5">3</text>
<text x="177.9" y="268.5">4</text>
<text x="225.4" y="268.5">5</text>
<text x="272.9" y="268.5">6</text>
<text x="320.3" y="268.5">7</text>
<text x="367.8" y="268.5">8</text>
</g>
<g font-size="4">
<text x="8.5" y="287.5">09/01/2014</text>
<text x="27.2" y="287.5">18:32:36 C:\Users\JUNIOR\Dropbox\Eagle\Primeiro Projeto1\projeto_jcarlos(compacta).sch (Sheet: 1/1)</text>
</g>
<g font-size="2.8" fill="#808080">
<text x="115.7" y="27.9" transform="rotate(-90 115.7 27.9)">+5V</text>
<text x="204.6" y="29.8">IC2A</text>
<text x="51.7" y="32.3">JP2</text>
<text x="64.1" y="35.5" transform="rotate(-90 64.1 35.5)">+5V</text>
<text x="79.1" y="32.6">C2</text>
<text x="89.3" y="32.6">C3</text>
<text x="99.4" y="32.6">C4</text>
<text x="109.6" y="32.6">C5</text>
<text x="119.8" y="32.6">C6</text>
<text x="129.9" y="32.6">C7</text>
<text x="140.1" y="32.6">C8</text>
<text x="150.2" y="32.6">C9</text>
<text x="160.4" y="32.6">C10</text>
<text x="170.5" y="32.6">C11</text>
<text x="186.8" y="35.5">SC</text>
<text x="186.8" y="30.4">E1-</text>
<text x="79.1" y="37.7">0,1uF</text>
<text x="89.3" y="37.7">0,1uF</text>
<text x="99.4" y="37.7">0,1uF</text>
<text x="109.6" y="37.7">0,1uF</text>
<text x="119.8" y="37.7">0,1uF</text>
<text x="129.9" y="37.7">0,1uF</text>
<text x="140.1" y="37.7">0,1uF</text>
<text x="150.2" y="37.7">0,1uF</text>
<text x="160.4" y="37.7">0,1uF</text>
<text x="170.5" y="37.7">0,1uF</text>
<text x="204.6" y="38">74HC08N</text>
<text x="240.1" y="37.4">IC2B</text>
<text x="222.4" y="43.1">SM</text>
<text x="240.1" y="45.7">74HC08N</text>
<text x="270.6" y="42.5">IC7A</text>
<text x="57.3" y="48.2">GND</text>
<text x="115.7" y="48.2">GND</text>
<text x="186.8" y="50.7">E1-</text>
<text x="204.6" y="50.1">IC2D</text>
<text x="240.1" y="52.5">74HC08N</text>
<text x="354.4" y="52.6">IC7B</text>
<text x="186.8" y="55.8">SV</text>
<text x="204.6" y="58.4">74HC08N</text>
<text x="222.4" y="58.4">SM</text>
<text x="270.6" y="55.8">7432N</text>
<text x="379.8" y="58.4">E1+</text>
<text x="51.7" y="62.8">JP1</text>
<text x="59.8" y="66">SC</text>
<text x="209.7" y="66">A0</text>
<text x="240.1" y="60.8">IC2C</text>
<text x="341.7" y="60.9">AL</text>
<text x="354.4" y="66">7432N</text>
<text x="59.8" y="71">SV</text>
<text x="59.8" y="68.5">SM</text>
<text x="186.8" y="73.6">E0-</text>
<text x="204.6" y="73">IC4A</text>
<text x="270.6" y="75.5">IC8A</text>
<text x="354.4" y="75.4">7432N</text>
<text x="54.7" y="81.2">GND</text>
<text x="186.8" y="78.7">SC</text>
<text x="204.6" y="81.2">74HC08N</text>
<text x="308.7" y="78">IC8B</text>
<text x="379.8" y="81.2">E0+</text>
<text x="222.4" y="86.3">A0</text>
<text x="240.1" y="85.7">IC4B</text>
<text x="270.6" y="88.8">7432N</text>
<text x="296" y="86.3">A1</text>
<text x="354.4" y="88.7">IC8C</text>
<text x="89.5" y="91.4" transform="rotate(-90 89.5 91.4)">+5V</text>
<text x="100.4" y="90.7">IC10A</text>
<text x="125.8" y="93.9">E1-</text>
<text x="222.4" y="91.4">SM</text>
<text x="240.1" y="93.9">74HC08N</text>
<text x="308.7" y="91.4">7432N</text>
<text x="87.7" y="96.4">E1+</text>
<text x="296" y="99">SM</text>
<text x="313.8" y="98.2">74HC08N</text>
<text x="354.4" y="100.9">IC8D</text>
<text x="240.1" y="106">IC4C</text>
<text x="313.8" y="106.5">IC5A</text>
<text x="379.8" y="106.6">VA</text>
<text x="56" y="110.2">R1</text>
<text x="100.4" y="109.1">74S74N</text>
<text x="100.4" y="113.6">IC10B</text>
<text x="186.8" y="109.1">E0-</text>
<text x="204.6" y="108.4">74HC08N</text>
<text x="56" y="115">680R</text>
<text x="87.7" y="119.3">E0+</text>
<text x="123.3" y="116.8">E0-</text>
<text x="186.8" y="114.2">SM</text>
<text x="204.6" y="116.6">IC4D</text>
<text x="240.1" y="114.2">74HC08N</text>
<text x="354.4" y="114.2">7432N</text>
<text x="58.5" y="121.2">IC1A</text>
<text x="240.1" y="121.2">IC5B</text>
<text x="278.2" y="123.7">IC5C</text>
<text x="45.6" y="128.8">C1</text>
<text x="58.5" y="129.5">74HCT14N</text>
<text x="100.4" y="132">74S74N</text>
<text x="222.4" y="126.9">E1-</text>
<text x="240.1" y="129.5">74HC08N</text>
<text x="260.5" y="129.5">SM</text>
<text x="278.2" y="132">74HC08N</text>
<text x="298.6" y="132">SV</text>
<text x="316.3" y="126.3">IC5D</text>
<text x="364.6" y="132">SJ1</text>
<text x="379.8" y="129.5">VB</text>
<text x="45.6" y="133.6">1uF</text>
<text x="316.3" y="134.5">74HC08N</text>
<text x="379.8" y="134.5">MA</text>
<text x="42" y="142.2">GND</text>
<text x="186.8" y="139.6">E1-</text>
<text x="204.6" y="139">IC6A</text>
<text x="240.1" y="141.5">IC6B</text>
<text x="76.3" y="149.1">IC1F</text>
<text x="186.8" y="144.7">E0-</text>
<text x="204.6" y="147.2">74HC08N</text>
<text x="222.4" y="147.2">SV</text>
<text x="240.1" y="149.8">74HC08N</text>
<text x="260.5" y="149.8">SC</text>
<text x="278.2" y="144.1">IC6C</text>
<text x="354.4" y="149.1">IC9A</text>
<text x="57.3" y="152.3">SV</text>
<text x="90.3" y="152.3">SV</text>
<text x="278.2" y="152.3">74HC08N</text>
<text x="379.8" y="154.9">VC</text>
<text x="76.3" y="157.4">74HCT14N</text>
<text x="76.3" y="161.8">IC1E</text>
<text x="278.2" y="161.8">IC6D</text>
<text x="57.3" y="165">SM</text>
<text x="90.3" y="165">SM</text>
<text x="260.5" y="167.6">SM</text>
<text x="354.4" y="162.5">7432N</text>
<text x="76.3" y="170.1">74HCT14N</text>
<text x="186.8" y="172.6">E1-</text>
<text x="204.6" y="172">IC3A</text>
<text x="278.2" y="170.1">74HC08N</text>
<text x="57.3" y="177.7">SC</text>
<text x="76.3" y="174.5">IC1D</text>
<text x="90.3" y="177.7">SC</text>
<text x="186.8" y="177.7">E0-</text>
<text x="240.1" y="174.5">IC3B</text>
<text x="306.2" y="174.5">IC7D</text>
<text x="76.3" y="182.8">74HCT14N</text>
<text x="204.6" y="180.2">74HC08N</text>
<text x="222.4" y="180.2">SC</text>
<text x="240.1" y="182.8">74HC08N</text>
<text x="57.3" y="190.4">E0-</text>
<text x="76.3" y="187.2">IC1C</text>
<text x="90.3" y="190.4">E0-</text>
<text x="240.1" y="187.2">IC3C</text>
<text x="306.2" y="187.9">7432N</text>
<text x="354.4" y="187.1">7432N</text>
<text x="76.3" y="195.5">74HCT14N</text>
<text x="222.4" y="192.9">SV</text>
<text x="240.1" y="195.5">74HC08N</text>
<text x="379.8" y="192.9">AL</text>
<text x="57.3" y="203.1">E1-</text>
<text x="76.3" y="199.9">IC1B</text>
<text x="90.3" y="203.1">E1-</text>
<text x="202" y="200.6">A1</text>
<text x="240.1" y="199.9">IC3D</text>
<text x="354.4" y="200.4">IC7C</text>
<text x="76.3" y="208.2">74HCT14N</text>
<text x="222.4" y="205.6">SM</text>
<text x="240.1" y="208.2">74HC08N</text>
<text x="296" y="215.2">IC9B</text>
<text x="326.5" y="215.2">IC9C</text>
<text x="359.5" y="215.2">IC9D</text>
<text x="59.8" y="220.9">VA</text>
<text x="70" y="220.9">VB</text>
<text x="80.1" y="220.9">VC</text>
<text x="90.3" y="220.9">MA</text>
<text x="100.4" y="220.9">AL</text>
<text x="227.4" y="223.4" transform="rotate(-90 227.4 223.4)">+5V</text>
<text x="58.3" y="232.3" transform="rotate(-90 58.3 232.3)">R2</text>
<text x="63.1" y="232.3" transform="rotate(-90 63.1 232.3)">330R</text>
<text x="68.5" y="232.3" transform="rotate(-90 68.5 232.3)">R3</text>
<text x="73.3" y="232.3" transform="rotate(-90 73.3 232.3)">330R</text>
<text x="78.6" y="232.3" transform="rotate(-90 78.6 232.3)">R4</text>
<text x="83.4" y="232.3" transform="rotate(-90 83.4 232.3)">330R</text>
<text x="88.8" y="232.3" transform="rotate(-90 88.8 232.3)">R5</text>
<text x="93.6" y="232.3" transform="rotate(-90 93.6 232.3)">330R</text>
<text x="99" y="232.3" transform="rotate(-90 99 232.3)">R6</text>
<text x="103.8" y="232.3" transform="rotate(-90 103.8 232.3)">330R</text>
<text x="296" y="228.5">7432N</text>
<text x="326.5" y="228.5">7432N</text>
<text x="359.5" y="228.5">7432N</text>
<text x="193.8" y="239.3">IC1P</text>
<text x="201.4" y="239.3">IC2P</text>
<text x="209" y="239.3">IC3P</text>
<text x="216.6" y="239.3">IC4P</text>
<text x="224.3" y="239.3">IC5P</text>
<text x="231.9" y="239.3">IC6P</text>
<text x="239.5" y="239.3">IC7P</text>
<text x="247.1" y="239.3">IC8P</text>
<text x="254.7" y="239.3">IC9PIC10P</text>
<text x="285.9" y="236.1">GND</text>
<text x="316.3" y="236.1">GND</text>
<text x="349.3" y="236.1">GND</text>
<text x="63.4" y="243.2" transform="rotate(-90 63.4 243.2)">LED1</text>
<text x="73.5" y="243.2" transform="rotate(-90 73.5 243.2)">LED2</text>
<text x="83.7" y="243.2" transform="rotate(-90 83.7 243.2)">LED3</text>
<text x="93.8" y="243.2" transform="rotate(-90 93.8 243.2)">LED4</text>
<text x="104" y="243.2" transform="rotate(-90 104 243.2)">LED5</text>
<text x="57.3" y="251.4">GND</text>
<text x="67.4" y="251.4">GND</text>
<text x="77.6" y="251.4">GND</text>
<text x="87.7" y="251.4">GND</text>
<text x="97.9" y="251.4">GND</text>
<text x="227.4" y="259">GND</text>
</g>
<g font-size="2.4" fill="#808080">
<text x="52" y="35.1">1</text>
<text x="196" y="30.1">1</text>
<text x="196" y="35.1">2</text>
<text x="206.9" y="32.6">3</text>
<text x="52" y="37.7">2</text>
<text x="231.5" y="37.7">4</text>
<text x="242.5" y="40.2">6</text>
<text x="231.5" y="42.8">5</text>
<text x="267.1" y="45.3">1</text>
<text x="288.2" y="47.8">3</text>
<text x="194.8" y="50.4">12</text>
<text x="206.9" y="52.9">11</text>
<text x="230.3" y="52.9">10</text>
<text x="267.1" y="50.4">2</text>
<text x="194.8" y="55.5">13</text>
<text x="231.5" y="58">9</text>
<text x="242.5" y="55.5">8</text>
<text x="350.9" y="55.5">4</text>
<text x="372" y="58">6</text>
<text x="52" y="65.6">1</text>
<text x="350.9" y="60.5">5</text>
<text x="52" y="68.2">2</text>
<text x="52" y="70.7">3</text>
<text x="52" y="73.2">4</text>
<text x="196" y="73.2">1</text>
<text x="206.9" y="75.8">3</text>
<text x="196" y="78.3">2</text>
<text x="267.1" y="78.3">1</text>
<text x="267.1" y="83.4">2</text>
<text x="288.2" y="80.9">3</text>
<text x="305.2" y="80.9">4</text>
<text x="326.3" y="83.4">6</text>
<text x="349.7" y="78.3">10</text>
<text x="350.9" y="83.4">9</text>
<text x="372" y="80.9">8</text>
<text x="231.5" y="85.9">4</text>
<text x="242.5" y="88.5">6</text>
<text x="305.2" y="85.9">5</text>
<text x="96.9" y="93.5">4</text>
<text x="102.8" y="94.7">PRE</text>
<text x="111.7" y="94.7">Q</text>
<text x="118" y="93.5">5</text>
<text x="231.5" y="91">5</text>
<text x="96.9" y="96.1">2</text>
<text x="96.9" y="101.2">3</text>
<text x="102.8" y="97.2">D</text>
<text x="305.2" y="98.6">2</text>
<text x="316.1" y="101.2">3</text>
<text x="96.9" y="103.7">1</text>
<text x="102.8" y="104.8">CLR</text>
<text x="102.8" y="102.3">CLK</text>
<text x="111.7" y="104.8">Q</text>
<text x="118" y="103.7">6</text>
<text x="231.5" y="106.2">9</text>
<text x="305.2" y="103.7">1</text>
<text x="349.7" y="103.7">12</text>
<text x="372" y="106.2">11</text>
<text x="194.8" y="113.9">12</text>
<text x="194.8" y="108.8">13</text>
<text x="206.9" y="111.3">11</text>
<text x="230.3" y="111.3">10</text>
<text x="242.5" y="108.8">8</text>
<text x="349.7" y="108.8">13</text>
<text x="95.7" y="118.9">12</text>
<text x="95.7" y="116.4">10</text>
<text x="102.8" y="117.5">PRE</text>
<text x="111.7" y="117.5">Q</text>
<text x="118" y="116.4">9</text>
<text x="47.5" y="124">13</text>
<text x="64.7" y="124">12</text>
<text x="95.9" y="124">11</text>
<text x="102.8" y="120.1">D</text>
<text x="102.8" y="125.1">CLK</text>
<text x="231.5" y="121.5">4</text>
<text x="242.5" y="124">6</text>
<text x="269.6" y="124">9</text>
<text x="95.7" y="126.6">13</text>
<text x="102.8" y="127.7">CLR</text>
<text x="111.7" y="127.7">Q</text>
<text x="118" y="126.6">8</text>
<text x="231.5" y="126.6">5</text>
<text x="268.4" y="129.1">10</text>
<text x="280.6" y="126.6">8</text>
<text x="306.5" y="126.6">12</text>
<text x="306.5" y="131.6">13</text>
<text x="318.7" y="129.1">11</text>
<text x="363" y="134.2">1</text>
<text x="370" y="134.2">2</text>
<text x="196" y="139.3">1</text>
<text x="206.9" y="141.8">3</text>
<text x="231.5" y="141.8">4</text>
<text x="196" y="144.3">2</text>
<text x="231.5" y="146.9">5</text>
<text x="242.5" y="144.3">6</text>
<text x="268.4" y="149.4">10</text>
<text x="269.6" y="144.3">9</text>
<text x="280.6" y="146.9">8</text>
<text x="66.4" y="152">5</text>
<text x="82.5" y="152">6</text>
<text x="350.9" y="152">1</text>
<text x="372" y="154.5">3</text>
<text x="350.9" y="157">2</text>
<text x="66.4" y="164.7">3</text>
<text x="82.5" y="164.7">4</text>
<text x="268.4" y="162.1">12</text>
<text x="268.4" y="167.2">13</text>
<text x="280.6" y="164.7">11</text>
<text x="196" y="172.3">1</text>
<text x="66.4" y="177.4">1</text>
<text x="82.5" y="177.4">2</text>
<text x="196" y="177.4">2</text>
<text x="206.9" y="174.8">3</text>
<text x="231.5" y="174.8">4</text>
<text x="231.5" y="179.9">5</text>
<text x="242.5" y="177.4">6</text>
<text x="301.5" y="177.4">12</text>
<text x="323.7" y="179.9">11</text>
<text x="301.5" y="182.4">13</text>
<text x="66.4" y="190.1">9</text>
<text x="82.5" y="190.1">8</text>
<text x="231.5" y="187.5">9</text>
<text x="242.5" y="190.1">8</text>
<text x="349.7" y="190.1">10</text>
<text x="230.3" y="192.6">10</text>
<text x="350.9" y="195.1">9</text>
<text x="372" y="192.6">8</text>
<text x="65.4" y="202.7">11</text>
<text x="82.5" y="202.7">10</text>
<text x="230.3" y="200.2">12</text>
<text x="242.5" y="202.7">11</text>
<text x="230.3" y="205.3">13</text>
<text x="292.5" y="218">4</text>
<text x="313.6" y="220.5">6</text>
<text x="323" y="218">9</text>
<text x="344.1" y="220.5">8</text>
<text x="354.8" y="218">12</text>
<text x="377.1" y="220.5">11</text>
<text x="292.5" y="223.1">5</text>
<text x="321.8" y="223.1">10</text>
<text x="354.8" y="223.1">13</text>
<text x="194.1" y="233.8" transform="rotate(-90 194.1 233.8)">14</text>
<text x="201.7" y="233.8" transform="rotate(-90 201.7 233.8)">14</text>
<text x="209.3" y="233.8" transform="rotate(-90 209.3 233.8)">14</text>
<text x="216.9" y="233.8" transform="rotate(-90 216.9 233.8)">14</text>
<text x="224.5" y="233.8" transform="rotate(-90 224.5 233.8)">14</text>
<text x="232.2" y="233.8" transform="rotate(-90 232.2 233.8)">14</text>
<text x="239.8" y="233.8" transform="rotate(-90 239.8 233.8)">14</text>
<text x="247.4" y="233.8" transform="rotate(-90 247.4 233.8)">14</text>
<text x="255" y="233.8" transform="rotate(-90 255 233.8)">14</text>
<text x="260.1" y="233.8" transform="rotate(-90 260.1 233.8)">14</text>
<text x="194.1" y="244.7" transform="rotate(-90 194.1 244.7)">7</text>
<text x="201.7" y="244.7" transform="rotate(-90 201.7 244.7)">7</text>
<text x="209.3" y="244.7" transform="rotate(-90 209.3 244.7)">7</text>
<text x="216.9" y="244.7" transform="rotate(-90 216.9 244.7)">7</text>
<text x="224.5" y="244.7" transform="rotate(-90 224.5 244.7)">7</text>
<text x="232.2" y="244.7" transform="rotate(-90 232.2 244.7)">7</text>
<text x="239.8" y="244.7" transform="rotate(-90 239.8 244.7)">7</text>
<text x="247.4" y="244.7" transform="rotate(-90 247.4 244.7)">7</text>
<text x="255" y="244.7" transform="rotate(-90 255 244.7)">7</text>
<text x="260.1" y="244.7" transform="rotate(-90 260.1 244.7)">7</text>
</g>
<g font-size="2" fill="#808080">
<text x="242" y="233.6" transform="rotate(-90 242 233.6)">VCC</text>
<text x="249.7" y="233.6" transform="rotate(-90 249.7 233.6)">VCC</text>
<text x="257.3" y="233.6" transform="rotate(-90 257.3 233.6)">VCC</text>
<text x="262.4" y="233.6" transform="rotate(-90 262.4 233.6)">VCC</text>
<text x="196.3" y="236.1" transform="rotate(-90 196.3 236.1)">VCC</text>
<text x="203.9" y="236.1" transform="rotate(-90 203.9 236.1)">VCC</text>
<text x="211.6" y="236.1" transform="rotate(-90 211.6 236.1)">VCC</text>
<text x="219.2" y="236.1" transform="rotate(-90 219.2 236.1)">VCC</text>
<text x="226.8" y="236.1" transform="rotate(-90 226.8 236.1)">VCC</text>
<text x="234.4" y="236.1" transform="rotate(-90 234.4 236.1)">VCC</text>
<text x="196.3" y="244.5" transform="rotate(-90 196.3 244.5)">GND</text>
<text x="203.9" y="244.5" transform="rotate(-90 203.9 244.5)">GND</text>
<text x="211.6" y="244.5" transform="rotate(-90 211.6 244.5)">GND</text>
<text x="219.2" y="244.5" transform="rotate(-90 219.2 244.5)">GND</text>
<text x="226.8" y="244.5" transform="rotate(-90 226.8 244.5)">GND</text>
<text x="234.4" y="244.5" transform="rotate(-90 234.4 244.5)">GND</text>
<text x="242" y="246.3" transform="rotate(-90 242 246.3)">GND</text>
<text x="249.7" y="246.3" transform="rotate(-90 249.7 246.3)">GND</text>
<text x="257.3" y="246.3" transform="rotate(-90 257.3 246.3)">GND</text>
<text x="262.4" y="246.3" transform="rotate(-90 262.4 246.3)">GND</text>
</g>
</svg>
